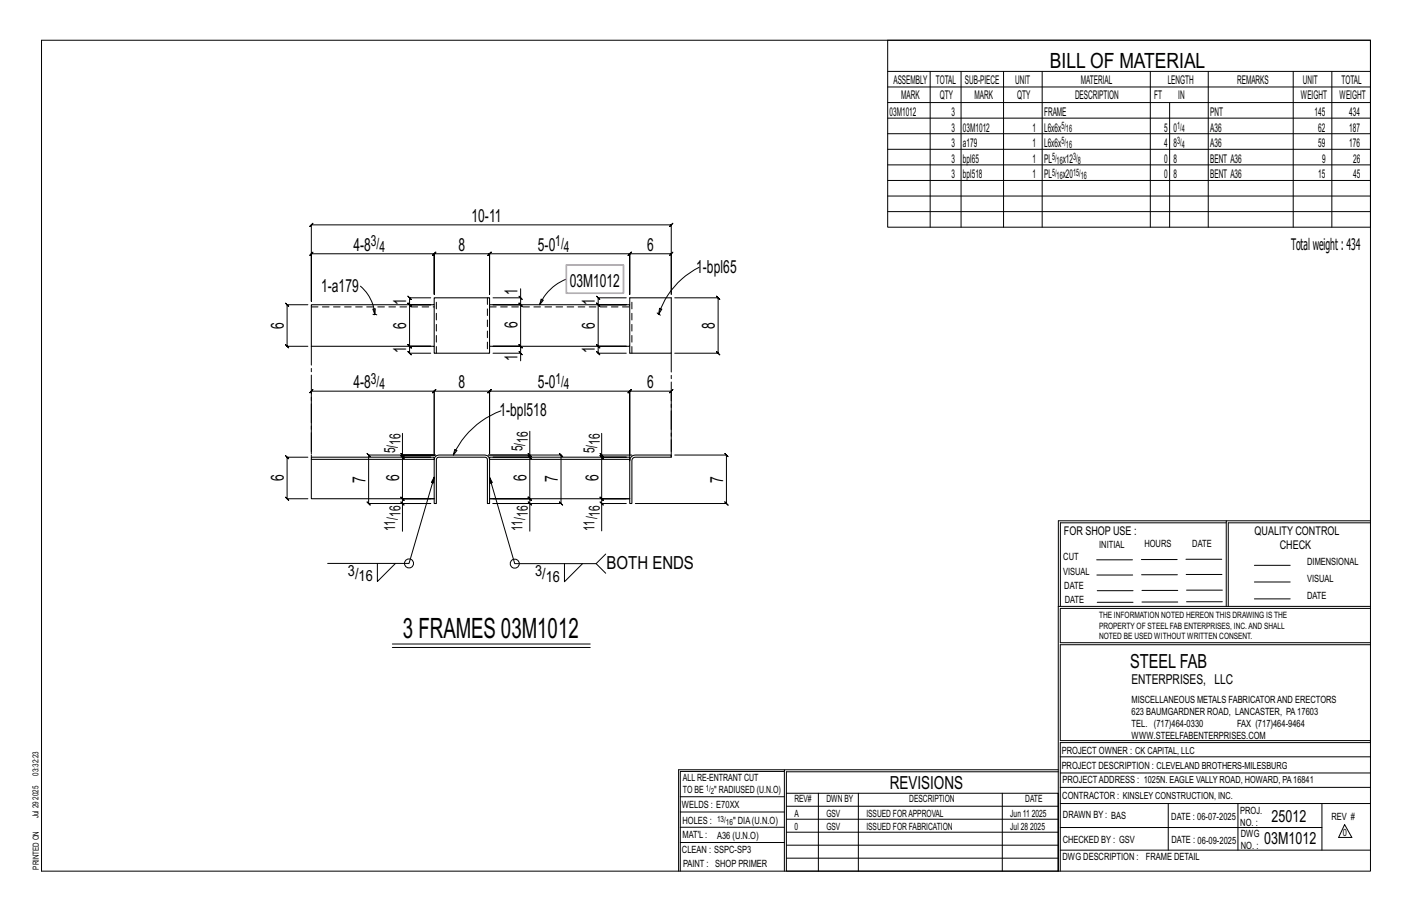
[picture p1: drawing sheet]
<svg xmlns="http://www.w3.org/2000/svg" width="432mm" height="279mm" viewBox="0 0 432 279" stroke-linecap="round" stroke-linejoin="round" font-family="sans-serif">
<g fill="none" stroke="#000" stroke-width=".31">
<path d="M12.7 12.3h406.4v254h-406.4zM271.5 12.3h147.6v57.2h-147.6zM271.5 21.8h147.6M271.5 26.6h147.6M271.5 31.4h147.6M271.5 36.1h147.6M284.5 21.8v47.7M293.9 21.8v47.7M306.9 21.8v47.7M318.7 21.8v47.7M351.8 21.8v47.7M357.7 31.4v38.1"/>
<path d="M369.5 21.8v47.7M395.5 21.8v47.7M407.3 21.8v47.7M271.5 40.9h147.6M271.5 45.6h147.6M271.5 50.4h147.6M271.5 55.2h147.6M271.5 59.9h147.6M95.2 68.7l-.5 .5 1-1-.5 .5h110.1l-.5 .5 1-1-.5 .5v21.3v-12.4l.5-.5-1 1 .5-.5h-12.7l.5-.5-1 1 .5-.5v12.4v-12.4l.5-.5-1 1 .5-.5h-42.9l.5-.5-1 1 .5-.5v12.4v-12.4l.5-.5-1 1 .5-.5h-16.9l.5-.5-1 1 .5-.5v12.4v-12.4l.5-.5-1 1 .5-.5h-37.6l.5-.5-1 1 .5-.5v14.5zM271.5 64.7h147.6M94.2 93.2h-6.4l-.5-.5 1 1-.5-.5v12.7l-.5-.5 1 1-.5-.5h6.4M110.2 87.5a12.7 12.7 0 0 1 4.4 8.7"/>
<path d="M114 94.5l.8-.1-.2 1.8zM114.1 96.1l.5 .1M114.6 96.2l.6 .1M131.7 91h-6.5l-.5-.5 1 1-.5-.5v2.2l-.5-.5 1 1-.5-.5h6.5h-6.5l-.5-.5 1 1-.5-.5v12.7l-.5-.5 1 1-.5-.5h6.5h-6.5l-.5-.5 1 1-.5-.5v2.1l-.5-.5 1 1-.5-.5h6.5M158.7 90.5l1 1zM159.2 88.3v2.7h-8.4M159.2 91v2.2l-.5-.5 1 1-.5-.5h-8.4h8.4l-.5-.5 1 1-.5-.5v12.7l-.5-.5 1 1-.5-.5h-8.4h8.4l-.5-.5 1 1-.5-.5v2.1M165.5 91.4l.7 .4-1.2 1.4zM173.2 85.3a14.8 14.8 0 0 0-8.2 7.9M191.5 91h-8.6l-.5-.5 1 1-.5-.5v2.2l-.5-.5 1 1-.5-.5h8.6h-8.6l-.5-.5 1 1-.5-.5v12.7l-.5-.5 1 1-.5-.5h8.6h-8.6l-.5-.5 1 1-.5-.5v2.1l-.5-.5 1 1-.5-.5h8.6M201 95.6l.4 .4M201.4 96l.5 .4"/>
<path d="M201.7 94.2l.7 .3-1 1.5zM206.3 91h13.3l-.5-.5 1 1-.5-.5v17l-.5-.5 1 1-.5-.5h-13.3M213.8 81.7a24.7 24.7 0 0 0-12.4 14.3M150.8 108h8.4v2.3M158.7 107.5l1 1zM94.2 139.8h-6.4l-.5-.5 1 1-.5-.5v12.7l-.5-.5 1 1-.5-.5h6.4M122.6 138.6l1 1zM123.1 139.1v.7l-.5-.5 1 1-.5-.5h8.6h-8.6l-.5-.5 1 1-.5-.5v12.7l-.5-.5 1 1-.5-.5h8.6M123.1 132.5v6.6h10h-20.4l-.5-.5 1 1-.5-.5v14.8l-.5-.5 1 1-.5-.5h19h-8.6v8.5M139.1 137.4l.6 .3-1.1 1.4zM153.2 125.6a26 26 0 0 0-14.6 13.5M161.5 138.6l1 1z"/>
<path d="M162 131.8v7.3h-12.6h22.2l-.5-.5 1 1-.5-.5v14.8l-.5-.5 1 1-.5-.5h-20.8h11.2v8.5M162 139.1v.7l-.5-.5 1 1-.5-.5h-11.2h11.2l-.5-.5 1 1-.5-.5v12.7l-.5-.5 1 1-.5-.5h-11.2M183.5 138.6l1 1zM184 139.1v.7l-.5-.5 1 1-.5-.5h7.5h-7.5l-.5-.5 1 1-.5-.5v12.7l-.5-.5 1 1-.5-.5h7.5M184 132.5v6.6h9.2M205.3 138v-18.4l.5-.5-1 1 .5-.5h-12.7l.5-.5-1 1 .5-.5v19.8v-19.8l.5-.5-1 1 .5-.5h-42.9l.5-.5-1 1 .5-.5v19.1v-19.1l.5-.5-1 1 .5-.5h-16.9l.5-.5-1 1 .5-.5v19.1v-19.1l.5-.5-1 1 .5-.5h-37.6l.5-.5-1 1 .5-.5v19.1M206.3 139.1h15.8l-.5-.5 1 1-.5-.5v14.8l-.5-.5 1 1-.5-.5h-27.8M122.6 153.4l1 1zM132.8 152.5h-9.7l-.5-.5 1 1-.5-.5v1.4M132.8 145.9l-.9 1.5 .8 .3 .1-1.8-7.7 26.3h-24.9M149.7 152.5h12.3l-.5-.5 1 1-.5-.5v1.4M149.7 145.9l.1 1.8 .8-.2-.9-1.6 7.7 26.4h24.9l2.9-2.9"/>
<path d="M161.5 153.4l1 1zM183.5 153.4l1 1zM191.5 153.9h-7.5v8.4M192.6 152.5h-8.6l-.5-.5 1 1-.5-.5v1.4M375 159.8h-50.7v25.6M375 159.2h-51.3l-.1 107.1M419.1 159.2h-44.1v26.2M419.1 159.8h-43.5v25.6M115.4 172.2v5.6l5.5-5.6M172.6 172.3v5.5l5.5-5.5M182.3 172.3l2.9 2.9M335.4 171.1h10.9"/>
<path d="M335.4 175.8h11M349 171h11M349.1 175.7h11M362.7 171h10.9M362.7 175.6h11M383.6 172.8h11M383.6 177.9h11M120 196.9h60.5M120 197.9h60.5M323.7 185.4h95.4M335.5 184.1h11M335.5 180.6h11"/>
<path d="M349.2 184h11M349.2 180.5h11M362.9 180.4h10.9M362.9 184h10.9M383.6 183.1h11M419.1 186h-94.9v10.5h94.9M419.1 197.1h-94.9v29.3h94.9v.6h-94.9v39.3M239.9 235.8h-31.9v30.5M239.9 235.3h-32.4v31M323.6 235.3h-83.7v31M323.6 235.9h-83.1v6.6M324.2 236.3h94.9"/>
<path d="M324.2 231.4h94.9M208 252.9h31.9M208 257.5h31.9M208 243.6h31.9M208 248.2h31.9M240.5 242.5h83.1v23.8h-83.1zM240.5 258.4h83.1M240.5 254.4h83.1M240.5 250.4h83.1M240.5 246.5h83.1M250.3 242.5v23.8M262.5 242.5v23.8"/>
<path d="M306.5 242.5v23.8M324.2 253h80.1M324.2 245.6h94.9M324.2 259.9h94.9M324.2 240.7h94.9M357.3 245.6v14.3M378.6 245.6v14.3M404.3 245.6v14.3M411.2 252.1l2.2 3.9h-4zM240.5 262.3h83.1"/>
<circle cx="125.1" cy="172.2" r="1.38"/>
<circle cx="157.4" cy="172.3" r="1.38"/>
</g>
<path d="M132.8 93.2v12.7M149.7 93.2h42.9v12.7h-42.9zM149.7 93.2v-2.2h-16.9v2.2h-37.6v12.7h37.6v2.1h16.9v-2.1M192.6 93.2v-2.2h12.7v17h-12.7v-2.1M95.2 139.8h37.6v.6h-37.6zM133.5 139.3l.7-.2h14.1l.7 .2 .5 .5 .2 .7v13.4h-.6v-13.4l-.1-.4-.7-.3-14.5 .1-.4 .6v13.4h-.6v-13.4l.2-.7zM149.7 139.8h42.9v.6h-42.9zM95.2 140.4v12.1h37.6M132.8 140.4v.1M149.7 140.4v.1M149.7 152.5h42.9M192.6 140.4v13.5h.6v-13.1l.3-.7 .8-.3h11v-.7h-11a1.72 1.72 0 0 0-1.7 1.7" fill="none" stroke="#000" stroke-width=".32"/>
<path d="M95.2 93.8h37.6M149.1 91v17M149.7 93.8h42.9M133.4 108v-17M193.2 108v-17" fill="none" stroke="#000" stroke-width=".31" stroke-dasharray="2 1.4"/>
<path d="M173.2 81h17.5v8.6h-17.5z" fill="none" stroke="#f0f" stroke-width=".5"/>
<path d="M95.2 105.9v33.9M205.3 108v31.8" fill="none" stroke="#000" stroke-width=".31" stroke-dasharray="5.8 1 1 1"/>
<text font-size="8.6" x="123.1" y="194.9">3 FRAMES 03M1012</text>
<text font-size="6.4" x="321.1" y="20.7">BILL OF MATERIAL</text>
<text font-size="5.9" x="345.6" y="204.1">STEEL FAB</text>
<g font-size="5.5">
<text x="144.2" y="67.7">10-11</text>
<text x="108.1" y="76.6">4-8</text>
<text x="140.2" y="76.6">8</text>
<text x="164.5" y="76.6">5-0</text>
<text x="197.9" y="76.6">6</text>
<text x="212.9" y="83.6">1-bpl65</text>
<text x="98.2" y="89.4">1-a179</text>
<text x="174.2" y="87.6">03M1012</text>
<text x="124.3" y="93.1" transform="rotate(-90 124.3 93.1)">1</text>
<text x="158.2" y="90.3" transform="rotate(-90 158.2 90.3)">1</text>
<text x="181.9" y="93.1" transform="rotate(-90 181.9 93.1)">1</text>
<text x="86.8" y="100.5" transform="rotate(-90 86.8 100.5)">6</text>
<text x="124.3" y="100.5" transform="rotate(-90 124.3 100.5)">6</text>
<text x="158.2" y="100.4" transform="rotate(-90 158.2 100.4)">6</text>
<text x="181.9" y="100.5" transform="rotate(-90 181.9 100.5)">6</text>
<text x="218.6" y="100.5" transform="rotate(-90 218.6 100.5)">8</text>
<text x="124.3" y="107.9" transform="rotate(-90 124.3 107.9)">1</text>
<text x="181.9" y="107.9" transform="rotate(-90 181.9 107.9)">1</text>
<text x="158.2" y="110.3" transform="rotate(-90 158.2 110.3)">1</text>
<text x="108.1" y="118.6">4-8</text>
<text x="140.2" y="118.6">8</text>
<text x="164.5" y="118.6">5-0</text>
<text x="197.9" y="118.6">6</text>
<text x="152.8" y="127.3">1-bpl518</text>
<text x="86.8" y="147.1" transform="rotate(-90 86.8 147.1)">6</text>
<text x="111.7" y="147.5" transform="rotate(-90 111.7 147.5)">7</text>
<text x="122.1" y="147.1" transform="rotate(-90 122.1 147.1)">6</text>
<text x="161" y="147.1" transform="rotate(-90 161 147.1)">6</text>
<text x="170.6" y="147.4" transform="rotate(-90 170.6 147.4)">7</text>
<text x="183" y="147.1" transform="rotate(-90 183 147.1)">6</text>
<text x="221.2" y="147.5" transform="rotate(-90 221.2 147.5)">7</text>
<text x="185.5" y="174.1">BOTH ENDS</text>
<text x="272.2" y="241.1">REVISIONS</text>
</g>
<g font-size="5.1">
<text x="388.9" y="251.3">25012</text>
<text x="386.6" y="258.1">03M1012</text>
</g>
<text font-size="4.9" x="394.8" y="76.4">Totalweight : 434</text>
<g font-size="4.7">
<text x="113.4" y="75.3">3/</text>
<text x="116" y="77">4</text>
<text x="169.8" y="75.3">1/</text>
<text x="172.4" y="77">4</text>
<text x="113.4" y="117.3">3/</text>
<text x="116" y="119">4</text>
<text x="169.9" y="117.3">1/</text>
<text x="172.5" y="119">4</text>
<text x="122.5" y="136" transform="rotate(-90 122.5 136)">16</text>
<text x="159.8" y="137.9" transform="rotate(-90 159.8 137.9)">5/</text>
<text x="161.4" y="135.3" transform="rotate(-90 161.4 135.3)">16</text>
<text x="183.4" y="136" transform="rotate(-90 183.4 136)">16</text>
<text x="120.8" y="138.6" transform="rotate(-90 120.8 138.6)">5/</text>
<text x="181.8" y="138.6" transform="rotate(-90 181.8 138.6)">5/</text>
<text x="122.5" y="158" transform="rotate(-90 122.5 158)">16</text>
<text x="161.4" y="158" transform="rotate(-90 161.4 158)">16</text>
<text x="183.4" y="157.9" transform="rotate(-90 183.4 157.9)">16</text>
<text x="120.8" y="162.4" transform="rotate(-90 120.8 162.4)">11/</text>
<text x="159.8" y="162.4" transform="rotate(-90 159.8 162.4)">11/</text>
<text x="181.8" y="162.3" transform="rotate(-90 181.8 162.3)">11/</text>
<text x="106.4" y="176.1">3/</text>
<text x="109.7" y="177.7">16</text>
<text x="163.6" y="176.2">3/</text>
<text x="166.9" y="177.8">16</text>
</g>
<text font-size="4.2" x="346" y="209.1">ENTERPRISES, LLC</text>
<g font-size="3.7">
<text x="273.2" y="25.6">ASSEMBLY</text>
<text x="286.2" y="25.6">TOTAL</text>
<text x="295.1" y="25.6">SUB-PIECE</text>
<text x="310.4" y="25.6">UNIT</text>
<text x="330.5" y="25.6">MATERIAL</text>
<text x="357.1" y="25.6">LENGTH</text>
<text x="378.3" y="25.6">REMARKS</text>
<text x="398.4" y="25.6">UNIT</text>
<text x="410.2" y="25.6">TOTAL</text>
<text x="272.1" y="35.5">03M1012</text>
<text x="275.6" y="30.4">MARK</text>
<text x="287.4" y="30.4">QTY</text>
<text x="290.9" y="35.5">3</text>
<text x="298" y="30.4">MARK</text>
<text x="311" y="30.4">QTY</text>
<text x="319.3" y="35.5">FRAME</text>
<text x="328.7" y="30.4">DESCRIPTION</text>
<text x="353" y="30.4">FT</text>
<text x="360.3" y="30.4">IN</text>
<text x="370.1" y="35.5">PNT</text>
<text x="397.8" y="30.4">WEIGHT</text>
<text x="402" y="35.5">145</text>
<text x="409.6" y="30.4">WEIGHT</text>
<text x="412.6" y="35.5">434</text>
<text x="290.9" y="40.2">3</text>
<text x="294.5" y="40.2">03M1012</text>
<text x="315.8" y="40.2">1</text>
<text x="319.3" y="40.2">L6x6x</text>
<text x="356" y="40.2">5</text>
<text x="358.9" y="40.2">0</text>
<text x="370.1" y="40.2">A36</text>
<text x="403.2" y="40.2">62</text>
<text x="412.6" y="40.2">187</text>
<text x="290.9" y="45">3</text>
<text x="294.5" y="45">a179</text>
<text x="315.8" y="45">1</text>
<text x="319.3" y="45">L6x6x</text>
<text x="356" y="45">4</text>
<text x="358.9" y="45">8</text>
<text x="370.1" y="45">A36</text>
<text x="403.2" y="45">59</text>
<text x="412.6" y="45">176</text>
<text x="290.9" y="49.7">3</text>
<text x="294.5" y="49.7">bpl65</text>
<text x="315.8" y="49.7">1</text>
<text x="319.3" y="49.7">PL</text>
<text x="325" y="49.7">x12</text>
<text x="356" y="49.7">0</text>
<text x="358.9" y="49.7">8</text>
<text x="370.1" y="49.7">BENT A36</text>
<text x="404.3" y="49.7">9</text>
<text x="413.8" y="49.7">26</text>
<text x="290.9" y="54.5">3</text>
<text x="294.5" y="54.5">bpl518</text>
<text x="315.8" y="54.5">1</text>
<text x="319.3" y="54.5">PL</text>
<text x="325" y="54.5">x20</text>
<text x="356" y="54.5">0</text>
<text x="358.9" y="54.5">8</text>
<text x="370.1" y="54.5">BENT A36</text>
<text x="403.2" y="54.5">15</text>
<text x="413.8" y="54.5">45</text>
<text x="325.3" y="163.4">FOR SHOP USE :</text>
<text x="383.7" y="163.4">QUALITY CONTROL</text>
<text x="391.4" y="167.8">CHECK</text>
</g>
<g font-size="3.1">
<text x="324.6" y="39.4">5/</text>
<text x="326" y="40.5">16</text>
<text x="360" y="39.4">1/</text>
<text x="361.4" y="40.5">4</text>
<text x="324.6" y="44.1">5/</text>
<text x="326" y="45.3">16</text>
<text x="360" y="44.1">3/</text>
<text x="361.4" y="45.3">4</text>
<text x="321.7" y="48.9">5/</text>
<text x="321.7" y="53.7">5/</text>
<text x="323.1" y="50">16</text>
<text x="328.2" y="48.9">3/</text>
<text x="328.2" y="53.7">15/</text>
<text x="329.6" y="50">8</text>
<text x="323.1" y="54.8">16</text>
<text x="330.5" y="54.8">16</text>
<text x="336.2" y="167.4">INITIAL</text>
<text x="350" y="167.1">HOURS</text>
<text x="364.6" y="167.2">DATE</text>
<text x="325.2" y="171.3">CUT</text>
<text x="399.8" y="172.8">DIMENSIONAL</text>
<text x="325.1" y="175.8">VISUAL</text>
<text x="399.8" y="177.9">VISUAL</text>
<text x="325.5" y="180">DATE</text>
<text x="325.7" y="184.4">DATE</text>
<text x="399.8" y="183.1">DATE</text>
<text x="346" y="215">MISCELLANEOUS METALS FABRICATORAND ERECTORS</text>
<text x="346" y="218.6">623 BAUMGARDNER ROAD, LANCASTER, PA17603</text>
<text x="346" y="225.8">WWW.STEELFABENTERPRISES.COM</text>
<text x="346" y="222.2">TEL. (717)464-0330</text>
<text x="378.3" y="222.2">FAX (717)464-9464</text>
<text x="324.7" y="230.5">PROJECT OWNER : CK CAPITAL, LLC</text>
<text x="208.8" y="238.8">ALL RE-ENTRANT CUT</text>
<text x="324.7" y="235.1">PROJECT DESCRIPTION : CLEVELAND BROTHERS-MILESBURG</text>
<text x="324.9" y="239.5">PROJECTADDRESS : 1025N. EAGLE VALLY ROAD, HOWARD, PA16841</text>
<text x="208.8" y="242.5">TO BE</text>
<text x="218.4" y="242.5">&quot; RADIUSED (U.N.O)</text>
<text x="242.9" y="245.3">REV#</text>
<text x="252.7" y="245.3">DWN BY</text>
<text x="278.1" y="245.3">DESCRIPTION</text>
<text x="313.5" y="245.3">DATE</text>
<text x="324.9" y="244.2">CONTRACTOR : KINSLEY CONSTRUCTION, INC.</text>
<text x="208.5" y="247">WELDS : E70XX</text>
<text x="208.7" y="251.7">HOLES :</text>
<text x="224.2" y="251.8">&quot; DIA(U.N.O)</text>
<text x="242.9" y="249.9">A</text>
<text x="252.7" y="249.9">GSV</text>
<text x="264.9" y="249.9">ISSUED FORAPPROVAL</text>
<text x="309" y="249.9">Jun 11</text>
<text x="315.5" y="249.9">2025</text>
<text x="325.1" y="250">DRAWN BY : BAS</text>
<text x="358.2" y="250.5">DATE : 06-07-2025</text>
<text x="379.3" y="248.9">PROJ.</text>
<text x="407.2" y="250.5">REV #</text>
<text x="208.7" y="256.3">MAT'L :</text>
<text x="219.3" y="256.4">A36 (U.N.O)</text>
<text x="242.9" y="253.8">0</text>
<text x="252.7" y="253.8">GSV</text>
<text x="264.9" y="253.8">ISSUED FOR FABRICATION</text>
<text x="309" y="253.8">Jul 28</text>
<text x="315" y="253.8">2025</text>
<text x="325" y="257.6">CHECKED BY : GSV</text>
<text x="358.3" y="257.7">DATE : 06-09-2025</text>
<text x="379.3" y="252.5">NO. :</text>
<text x="379.5" y="255.9">DWG</text>
<text x="410.6" y="255.5">0</text>
<text x="208.6" y="260.7">CLEAN : SSPC-SP3</text>
<text x="324.9" y="262.9">DWG DESCRIPTION :</text>
<text x="350.4" y="263">FRAME DETAIL</text>
<text x="379.5" y="259.5">NO. :</text>
<text x="208.9" y="265">PAINT : SHOP PRIMER</text>
</g>
<g font-size="2.7">
<text x="336.1" y="189">THE INFORMATION NOTED HEREON THIS DRAWING IS THE</text>
<text x="336.1" y="195.4">NOTED BE USED WITHOUT WRITTEN CONSENT.</text>
<text x="336.1" y="192.2">PROPERTY OF STEEL FAB ENTERPRISES, INC.AND SHALL</text>
</g>
<g font-size="2.6">
<text x="215.9" y="241.8">1/</text>
<text x="217.4" y="242.7">2</text>
<text x="219.3" y="251.1">13/</text>
<text x="222" y="252.1">16</text>
</g>
<g font-size="2.5">
<text x="11.7" y="237.1" transform="rotate(-90 11.7 237.1)">03:32:23</text>
<text x="11.8" y="244.4" transform="rotate(-90 11.8 244.4)">2025</text>
<text x="11.8" y="250.1" transform="rotate(-90 11.8 250.1)">Jul 29</text>
<text x="11.9" y="265.8" transform="rotate(-90 11.9 265.8)">PRINTED ON</text>
</g>
</svg>
